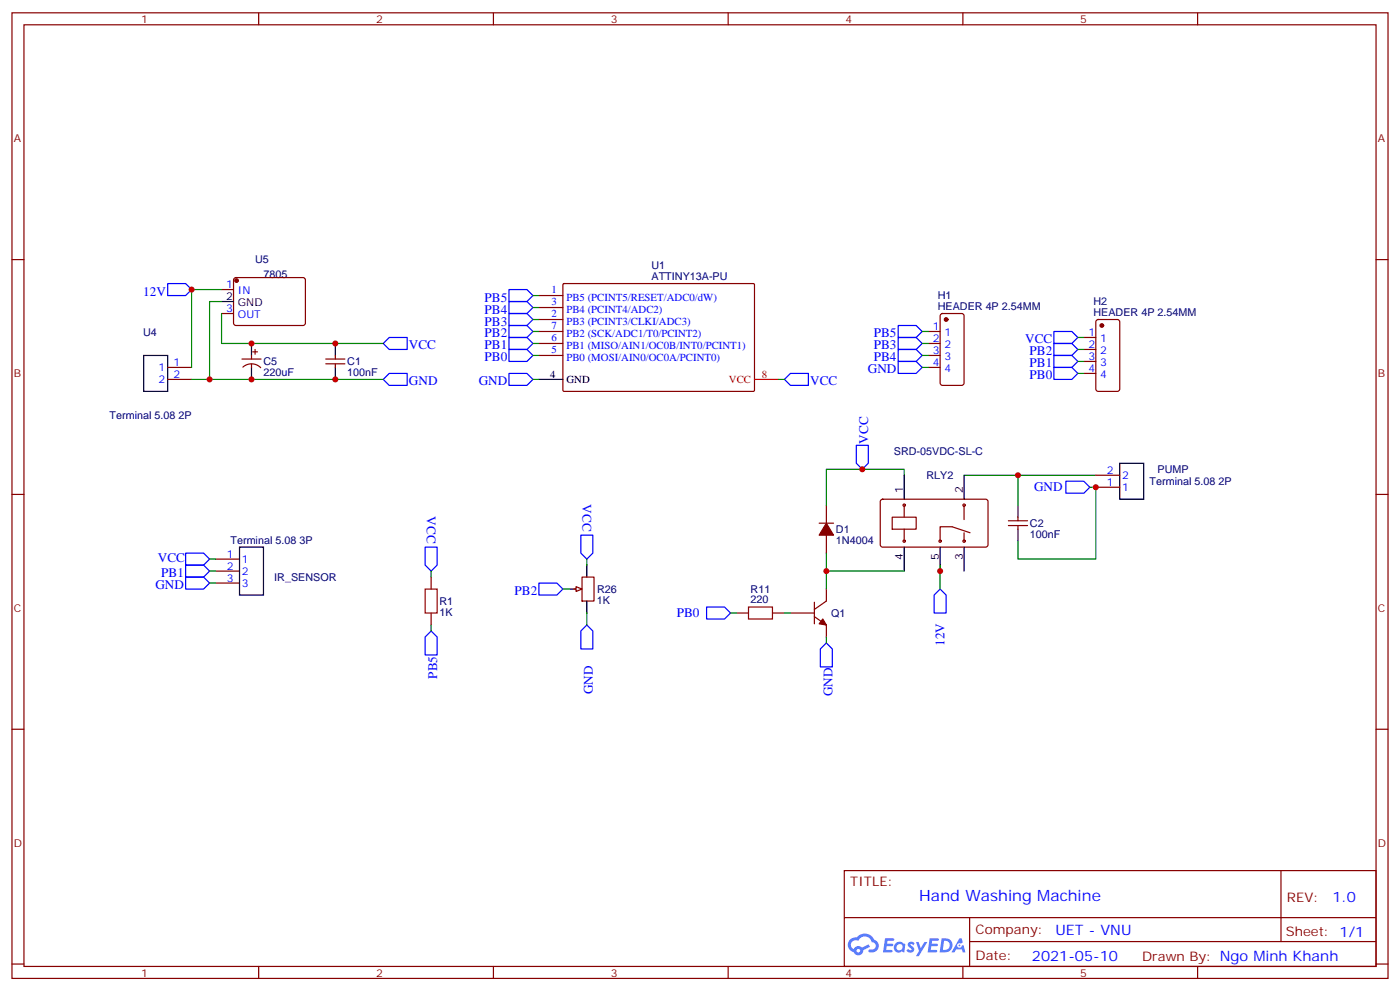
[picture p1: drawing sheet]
<svg xmlns="http://www.w3.org/2000/svg" width="412mm" height="292mm" viewBox="0 0 412 292" stroke-linecap="round" stroke-linejoin="round" font-family="sans-serif">
<g fill="none" stroke="#870000" stroke-width=".35">
<path d="M3.5 3.8h405.4v284.3h-405.4zM7.1 7.3h398.2v277.3h-398.2zM76.2 3.8v3.5M145.3 3.8v3.5M214.5 3.8v3.5M283.6 3.8v3.5M352.8 3.8v3.5M3.5 76.4h3.6M405.3 76.4h3.6M3.5 145.6h3.6M405.3 145.6h3.6M3.5 214.7h3.6"/>
<path d="M405.3 214.7h3.6M248.7 256.4h156.6v28.2h-156.6zM377.3 256.4v20.9M248.7 270.2h156.5M285.6 277.3h119.6M285.6 270.2v14.1M3.5 283.9h3.6M76.2 284.6v3.5M145.3 284.6v3.5M214.5 284.6v3.5M283.6 284.6v3.5M352.8 284.6v3.5"/>
<path d="M405.3 283.9h3.6"/>
</g>
<g fill="#5487ff">
<path d="M267.7 277.5a1.22 1.22 0 0 1 1.7 .3l-.4 .6a.47 .47 0 0 0-.3-.4 .47 .47 0 0 0-.5 .2l.1 .2a1.14 1.14 0 0 1 .8 1.7 1.14 1.14 0 0 1-1.9 0l-.2-.2 .5-.5 .7 .4a.29 .29 0 0 0 .3-.2 .29 .29 0 0 0-.2-.4 1.04 1.04 0 0 1-.6-1.7z"/>
<path d="M260.7 276.3h2.4l.3 .2-.2 .5h-1.8l-.1 .9h1.5l.3 .4-.3 .3h-1.6l-.2 1.1 1.7 .1 .2 .3-.2 .3h-2.6z"/>
<path d="M273.8 276.3h2.4l.3 .2-.1 .5h-1.8l-.2 .9h1.6l.3 .4-.4 .3h-1.6l-.1 1.1 1.7 .1 .2 .3-.2 .3h-2.6z"/>
<path d="M282.6 276.3h.7l.3 1.2-.6 .4a.69 .69 0 0 0-1 .2 .69 .69 0 0 0 .4 1 .69 .69 0 0 0 .9-.6l.5-.3 .6 2.2h-.8l-.2-.8h-1.8l-.5 .8h-.8z"/>
<path d="M269.8 277.4h.8l.6 1.8 1.1-1.8h.9l-2.6 4.2h-.8l.9-1.6z"/>
<path d="M277.4 276.3l-.6 4.1h1.3a2.11 2.11 0 0 0 2.5-2.1 2.11 2.11 0 0 0-2.5-2zM278.1 277a1.39 1.39 0 0 1 1.7 1.4 1.39 1.39 0 0 1-1.8 1.3h-.3z"/>
<path d="M263.7 277.9a1.54 1.54 0 0 0-.1 2.2 1.54 1.54 0 0 0 2.2 .1l.6 .2 .3-2.3-.2-.2h-.4a1.49 1.49 0 0 0-2.4 0zM264 278.9a.94 .94 0 0 1 1.8 0 .94 .94 0 0 1-1.8 0z"/>
<path d="M250.4 276.7a2.18 2.18 0 0 0 1.1 3.7 1.44 1.44 0 0 0 1.6 .9 1.44 1.44 0 0 0 1.2-1.5l2-1-.5-.7-1.9 .9a1.47 1.47 0 0 0-2.4 .5 1.39 1.39 0 0 1-.7-2 1.39 1.39 0 0 1 2-.4 2.12 2.12 0 0 1 2.2-1.3 2.12 2.12 0 0 1 1.9 1.7 1.14 1.14 0 0 1 1.1 1.4 1.14 1.14 0 0 1-1.7 .7 .43 .43 0 0 0-.5 .4 .43 .43 0 0 0 .4 .5 1.98 1.98 0 0 0 2.5-1.3 1.98 1.98 0 0 0-1.2-2.5 3.1 3.1 0 0 0-5.3-.7l-.9 .1zM252.3 280a.55 .55 0 0 1 1.1 0 .55 .55 0 0 1-1.1 0z"/>
<circle cx="282.6" cy="278.4" r=".26"/>
</g>
<g fill="none" stroke="#870000" stroke-width=".35">
<path d="M65.3 85.3h3.5M65.3 92.3h3.5M69 81.9l.5-.2 20 .1 .5 .6-.1 13-.6 .4h-20.1l-.4-.7v-12.7zM158.7 97.6h7.1M158.7 90.6h7.1M158.7 94.1h7.1M158.7 87h7.1M165.9 83.7l.3-.2 55.9 .1 .1 .3v31.2l-.3 .2-55.9-.1-.2-.3zM273.4 97.6h3.5M277.2 92.5l.4-.2h5.7l.6 .5 .1 20-.5 .6-5.9 .1-.6-.5-.1-20zM319.3 99.4h3.5M323 94.3l.5-.2h5.6l.7 .4v20l-.4 .7-5.9 .1-.7-.5v-20z"/>
<path d="M49.4 108.2h7M49.4 111.7h7M96 105.7h5.6M96 107.1h5.6M98.8 104.7v1M98.8 107.1v1.1M158.7 101.1h7.1M158.7 104.7h7.1M273.4 101.1h3.5M273.4 104.7h3.5M273.4 108.2h3.5M319.3 102.9h3.5"/>
<path d="M319.3 106.4h3.5M319.3 110h3.5M322.8 139.9h7M241.3 154.1h4.2M243.4 148.8v5.3M243.4 157.6v5.3M259.5 147.2l.5-.2 30.6 .1 .4 .6v13l-.7 .4-30.6-.1-.4-.6v-12.7zM262.8 152.3h7.1v3.5h-7.1zM266.3 148.8v3.5M266.3 155.8v3.5M284 148.8v4.2M284 156.9v2.4"/>
<path d="M285.8 156.9l-5.3-1.8h-3.6v4.2M322.8 143.5h7M63.5 164.6h7.1M63.5 168.2h7.1M63.5 171.7h7.1M169 173.5h1.7M171.4 169.9h3.6v7.1h-3.6zM239.9 177.3v6.4M243.4 173.5v3.5l-3.5 2.5M217 180.5h3.5M227.5 180.5h3.6M232.8 180.5h7.1"/>
<path d="M239.9 181.6l3.5 2.4v3.6"/>
<circle cx="266.3" cy="159.3" r=".35"/>
<circle cx="266.3" cy="148.8" r=".35"/>
<circle cx="276.9" cy="159.3" r=".35"/>
<circle cx="284" cy="159.3" r=".35"/>
<circle cx="284" cy="148.8" r=".35"/>
</g>
<g fill="none" stroke="#000" stroke-width=".35">
<path d="M65.3 88.8h3.5M42.3 104.7h7.1v10.6h-7.1zM98.8 101.1v3.6M98.8 108.2v3.5M158.7 111.7h7.1M266.3 139.9v7.1M284 139.9v7.1M329.8 136.4h7.1v10.6h-7.1zM70.6 161.1h7v14.1h-7zM167.6 173.5h3.5M172.9 166.4v3.5M172.9 177v3.5"/>
<path d="M266.3 161.1v7.1M276.9 161.1v7.1M284 161.1v7.1"/>
</g>
<path d="M222.2 111.7h7.1" fill="none" stroke="#f00" stroke-width=".35"/>
<g fill="#870000" stroke="#870000" stroke-width=".35">
<path d="M243.4 154.1l2.1 3.5h-4.2z"/>
<path d="M242.4 182.3l1 1.7-2.1-.3z"/>
<circle cx="278.7" cy="94.1" r=".53"/>
<circle cx="324.6" cy="95.8" r=".53"/>
<circle cx="69.7" cy="82.6" r=".53"/>
</g>
<g fill="none" stroke="#008700" stroke-width=".35">
<path d="M65.3 85.3h-8.9v22.9M65.3 88.8h-3.6v22.9M65.3 92.3v8.8h47.6M157 87h1.7M157 90.6h1.7M157 94.1h1.7M157 97.6h1.7M271.6 97.6h1.8M317.5 99.4h1.8M56.4 111.7h56.5M157 111.7h1.7M157 101.1h1.7"/>
<path d="M157 104.7h1.7M229.3 111.7h1.8M271.6 101.1h1.8M271.6 104.7h1.8M271.6 108.2h1.8M317.5 102.9h1.8M317.5 106.4h1.8M317.5 110h1.8M266.3 139.9v-1.7h-22.9v10.6M284 139.9h38.8M61.7 171.7h1.8M61.7 168.2h1.8"/>
<path d="M61.7 164.6h1.8M243.4 162.9v5.3h22.9M243.4 168.2v5.3M231.1 180.5h1.7M243.4 187.6v1.7"/>
</g>
<g fill="none" stroke="#00f" stroke-width=".35">
<path d="M49.4 83.5h5.3l1.7 1.8-1.7 1.7h-5.3zM114.7 99.4h5.2v3.5h-5.2l-1.8-1.8zM149.9 85.3h5.3l1.8 1.7-1.8 1.8h-5.3zM149.9 88.8h5.3l1.8 1.8-1.8 1.7h-5.3zM149.9 92.3h5.3l1.8 1.8-1.8 1.7h-5.3zM149.9 95.8h5.3l1.8 1.8-1.8 1.8h-5.3zM149.9 99.4h5.3l1.8 1.7-1.8 1.8h-5.3zM264.6 95.8h5.3l1.7 1.8-1.7 1.8h-5.3zM264.6 99.4h5.3l1.7 1.7-1.7 1.8h-5.3zM310.4 97.6h5.3l1.8 1.8-1.8 1.7h-5.3zM114.7 110h5.2v3.5h-5.2l-1.8-1.8zM149.9 110h5.3l1.8 1.7-1.8 1.8h-5.3z"/>
<path d="M149.9 102.9h5.3l1.8 1.8-1.8 1.7h-5.3zM232.8 110h5.3v3.5h-5.3l-1.7-1.8zM264.6 102.9h5.3l1.7 1.8-1.7 1.7h-5.3zM264.6 106.4h5.3l1.7 1.8-1.7 1.8h-5.3zM310.4 101.1h5.3l1.8 1.8-1.8 1.8h-5.3zM310.4 104.7h5.3l1.8 1.7-1.8 1.8h-5.3zM310.4 108.2h5.3l1.8 1.8-1.8 1.7h-5.3zM252.2 131.1h3.6v5.3l-1.8 1.8-1.8-1.8zM314 141.7h5.3l1.7 1.8-1.7 1.7h-5.3zM54.7 169.9h5.3l1.7 1.8-1.7 1.8h-5.3zM54.7 166.4h5.3l1.7 1.8-1.7 1.7h-5.3zM54.7 162.9h5.3l1.7 1.7-1.7 1.8h-5.3z"/>
<path d="M208.1 178.8h5.3l1.8 1.7-1.8 1.8h-5.3zM275.2 175.2l1.7-1.7 1.8 1.7v5.3h-3.5zM241.7 191.1l1.7-1.8 1.8 1.8v5.3h-3.5z"/>
</g>
<path d="M220.5 178.8h7v3.5h-7z" fill="none" stroke="#a10000" stroke-width=".35"/>
<path d="M169.7 172.8l1.7 .7-1.7 .7z" fill="#f0f0f0" stroke="#870000" stroke-width=".35"/>
<path d="M171.1 157.6h3.5v5.3l-1.7 1.7-1.8-1.7zM125.2 161.1h3.6v5.3l-1.8 1.8-1.8-1.8zM158.7 171.7h5.3l1.8 1.8-1.8 1.7h-5.3zM125.2 187.6l1.8-1.8 1.8 1.8v5.3h-3.6zM172.9 184l1.7 1.8v5.3h-3.5v-5.3z" fill="none" stroke="#00f" stroke-width=".35"/>
<path d="M299.9 139.9v8.9M321 143.5h1.8v21.1h-22.9v-5.3M127 168.2v1.7M165.8 173.5h1.8M172.9 164.6v1.8M276.9 166.4v7.1M127 184v1.8M172.9 180.5v3.5M215.2 180.5h1.8" fill="none" stroke="#008700" stroke-width=".35"/>
<path d="M71.3 105.7h5.6M71.5 108.1a3.8 3.8 0 0 1 5.3 .2M74.1 104.7v1M74.1 107.1v1.1M74.4 103.6h1.4M75.1 102.9v1.4M297 153.4h5.7M297 154.8h5.7M299.9 152.3v1.1M299.9 154.8v1M127 169.9v3.6M127 180.5v3.5" fill="none" stroke="#870000" stroke-width=".35"/>
<path d="M74.1 101.1v3.6M74.1 108.2v3.5M299.9 148.8v3.5M299.9 155.8v3.5" fill="none" stroke="#000" stroke-width=".35"/>
<path d="M125.2 173.5h3.6v7h-3.6z" fill="none" stroke="#a10000" stroke-width=".35"/>
<g fill="#c00">
<circle cx="243.4" cy="168.2" r=".88"/>
<circle cx="98.8" cy="101.1" r=".88"/>
<circle cx="61.7" cy="111.7" r=".88"/>
<circle cx="98.8" cy="111.7" r=".88"/>
<circle cx="254" cy="138.2" r=".88"/>
<circle cx="74.1" cy="101.1" r=".88"/>
<circle cx="74.1" cy="111.7" r=".88"/>
<circle cx="56.4" cy="85.3" r=".88"/>
<circle cx="299.9" cy="139.9" r=".88"/>
<circle cx="276.9" cy="168.2" r=".88"/>
<circle cx="322.8" cy="143.5" r=".88"/>
</g>
<text font-size="4.6" fill="#00f" x="270.8" y="265.4">Hand Washing Machine</text>
<g font-size="4.2" fill="#00f">
<text x="392.5" y="265.6">1.0</text>
<text x="310.9" y="275.2">UET - VNU</text>
<text x="304" y="283">2021-05-10</text>
</g>
<g font-size="3.9" fill="#00f">
<text x="42.2" y="87">12V</text>
<text x="142.8" y="88.8">PB5</text>
<text x="142.8" y="92.3">PB4</text>
<text x="142.8" y="95.8">PB3</text>
<text x="142.8" y="99.4">PB2</text>
<text x="257.4" y="99.4">PB5</text>
<text x="302" y="101.1">VCC</text>
<text x="120.5" y="102.9">VCC</text>
<text x="142.8" y="102.9">PB1</text>
<text x="142.8" y="106.4">PB0</text>
<text x="257.4" y="102.9">PB3</text>
<text x="257.4" y="106.4">PB4</text>
<text x="303.3" y="104.7">PB2</text>
<text x="120.5" y="113.5">GND</text>
<text x="141" y="113.5">GND</text>
<text x="238.7" y="113.5">VCC</text>
<text x="255.7" y="110">GND</text>
<text x="303.3" y="108.2">PB1</text>
<text x="303.3" y="111.7">PB0</text>
<text x="255.8" y="130.6" transform="rotate(-90 255.8 130.6)">VCC</text>
<text x="171.6" y="148.5" transform="rotate(90 171.6 148.5)">VCC</text>
<text x="304.6" y="144.7">GND</text>
<text x="125.7" y="152" transform="rotate(90 125.7 152)">VCC</text>
<text x="46.5" y="165.5">VCC</text>
<text x="45.8" y="173.5">GND</text>
<text x="47.5" y="169.9">PB1</text>
<text x="151.6" y="175.2">PB2</text>
<text x="199.4" y="181.8">PB0</text>
<text x="278.2" y="190.1" transform="rotate(-90 278.2 190.1)">12V</text>
<text x="128.8" y="199.9" transform="rotate(-90 128.8 199.9)">PB5</text>
<text x="174.6" y="204.4" transform="rotate(-90 174.6 204.4)">GND</text>
<text x="245.2" y="205.1" transform="rotate(-90 245.2 205.1)">GND</text>
</g>
<g font-size="3.9" fill="#800">
<text x="250.5" y="260.9">TITLE:</text>
<text x="379.1" y="265.6">REV:</text>
<text x="287.4" y="275.1">Company:</text>
<text x="378.7" y="275.8">Sheet: 1/1</text>
<text x="287.4" y="282.8">Date:</text>
<text x="336.4" y="282.9">Drawn By: Ngo Minh Khanh</text>
</g>
<g font-size="3.2" fill="#800">
<text x="41.6" y="6.8">1</text>
<text x="110.8" y="6.8">2</text>
<text x="179.9" y="6.8">3</text>
<text x="249.1" y="6.8">4</text>
<text x="318.2" y="6.8">5</text>
<text x="4.1" y="41.9">A</text>
<text x="405.9" y="41.9">A</text>
<text x="4.1" y="111">B</text>
<text x="405.9" y="111">B</text>
<text x="4.1" y="180.2">C</text>
<text x="405.9" y="180.2">C</text>
<text x="4.1" y="249.3">D</text>
<text x="405.9" y="249.3">D</text>
<text x="41.6" y="287.6">1</text>
<text x="110.8" y="287.6">2</text>
<text x="179.9" y="287.6">3</text>
<text x="249.1" y="287.6">4</text>
<text x="318.2" y="287.6">5</text>
</g>
<g font-size="3.2" fill="#000080">
<text x="75.2" y="77.5">U5</text>
<text x="77.6" y="81.7">7805</text>
<text x="191.9" y="82.4">ATTINY13A-PU</text>
<text x="191.9" y="79.2">U1</text>
<text x="276.2" y="88.2">H1</text>
<text x="322.1" y="90">H2</text>
<text x="276.2" y="91.3">HEADER 4P 2.54MM</text>
<text x="322.1" y="93">HEADER 4P 2.54MM</text>
<text x="42.1" y="98.9">U4</text>
<text x="77.6" y="107.6">C5</text>
<text x="102.3" y="107.6">C1</text>
<text x="77.6" y="110.7">220uF</text>
<text x="102.3" y="110.7">100nF</text>
<text x="32.3" y="123.4">Terminal 5.08 2P</text>
<text x="263.3" y="134">SRD-05VDC-SL-C</text>
<text x="272.9" y="141.1">RLY2</text>
<text x="338.7" y="142.9">Terminal 5.08 2P</text>
<text x="341" y="139.3">PUMP</text>
<text x="303.4" y="155.2">C2</text>
<text x="67.9" y="160.1">Terminal 5.08 3P</text>
<text x="246.2" y="160.1">1N4004</text>
<text x="246.2" y="157">D1</text>
<text x="303.4" y="158.4">100nF</text>
<text x="80.8" y="171.1">IR_SENSOR</text>
<text x="129.5" y="178.1">R1</text>
<text x="175.8" y="177.8">1K</text>
<text x="175.9" y="174.6">R26</text>
<text x="221.1" y="177.7">220</text>
<text x="221.1" y="174.5">R11</text>
<text x="129.5" y="181.3">1K</text>
<text x="244.8" y="181.7">Q1</text>
</g>
<g font-size="3.2" fill="#00f">
<text x="66.6" y="84.9">1</text>
<text x="70.1" y="86.7">IN</text>
<text x="162.5" y="89.9">3</text>
<text x="162.5" y="86.3">1</text>
<text x="166.9" y="88.6">PB5 (PCINT5/RESET/ADC0/dW)</text>
<text x="66.6" y="92">3</text>
<text x="70.1" y="93.7">OUT</text>
<text x="162.5" y="93.4">2</text>
<text x="166.9" y="92.1">PB4 (PCINT4/ADC2)</text>
<text x="166.9" y="95.7">PB3 (PCINT3/CLKI/ADC3)</text>
<text x="162.5" y="96.9">7</text>
<text x="162.5" y="100.4">6</text>
<text x="166.9" y="99.2">PB2 (SCK/ADC1/T0/PCINT2)</text>
<text x="274.7" y="97.3">1</text>
<text x="274.7" y="100.8">2</text>
<text x="278.2" y="99">1</text>
<text x="320.6" y="99">1</text>
<text x="324.1" y="100.8">1</text>
<text x="51.2" y="107.8">1</text>
<text x="162.5" y="104">5</text>
<text x="166.9" y="102.7">PB1 (MISO/AIN1/OC0B/INT0/PCINT1)</text>
<text x="166.9" y="106.3">PB0 (MOSI/AIN0/OC0A/PCINT0)</text>
<text x="274.7" y="104.3">3</text>
<text x="274.7" y="107.8">4</text>
<text x="278.2" y="102.6">2</text>
<text x="278.2" y="106.1">3</text>
<text x="320.6" y="102.6">2</text>
<text x="320.6" y="106.1">3</text>
<text x="324.1" y="104.3">2</text>
<text x="324.1" y="107.8">3</text>
<text x="46.7" y="112.8">2</text>
<text x="46.7" y="109.3">1</text>
<text x="51.2" y="111.4">2</text>
<text x="278.2" y="109.6">4</text>
<text x="320.6" y="109.6">4</text>
<text x="324.1" y="111.4">4</text>
<text x="326.1" y="139.6">2</text>
<text x="326.1" y="143.1">1</text>
<text x="330.6" y="141">2</text>
<text x="330.6" y="144.5">1</text>
<text x="66.8" y="164.3">1</text>
<text x="66.8" y="167.8">2</text>
<text x="71.3" y="165.7">1</text>
<text x="66.8" y="171.3">3</text>
<text x="71.3" y="169.2">2</text>
<text x="71.3" y="172.8">3</text>
</g>
<g font-size="3.2">
<text x="66.6" y="88.4">2</text>
<text x="70.1" y="90.2">GND</text>
<text x="162.1" y="111.4">4</text>
<text x="166.9" y="112.8">GND</text>
<text x="266" y="145.2" transform="rotate(-90 266 145.2)">1</text>
<text x="283.6" y="145.2" transform="rotate(-90 283.6 145.2)">2</text>
<text x="266" y="164.9" transform="rotate(-90 266 164.9)">4</text>
<text x="276.6" y="164.9" transform="rotate(-90 276.6 164.9)">5</text>
<text x="283.6" y="164.9" transform="rotate(-90 283.6 164.9)">3</text>
</g>
<g font-size="3.2" fill="#f00">
<text x="214.7" y="112.8">VCC</text>
<text x="224.4" y="111.4">8</text>
</g>
</svg>
